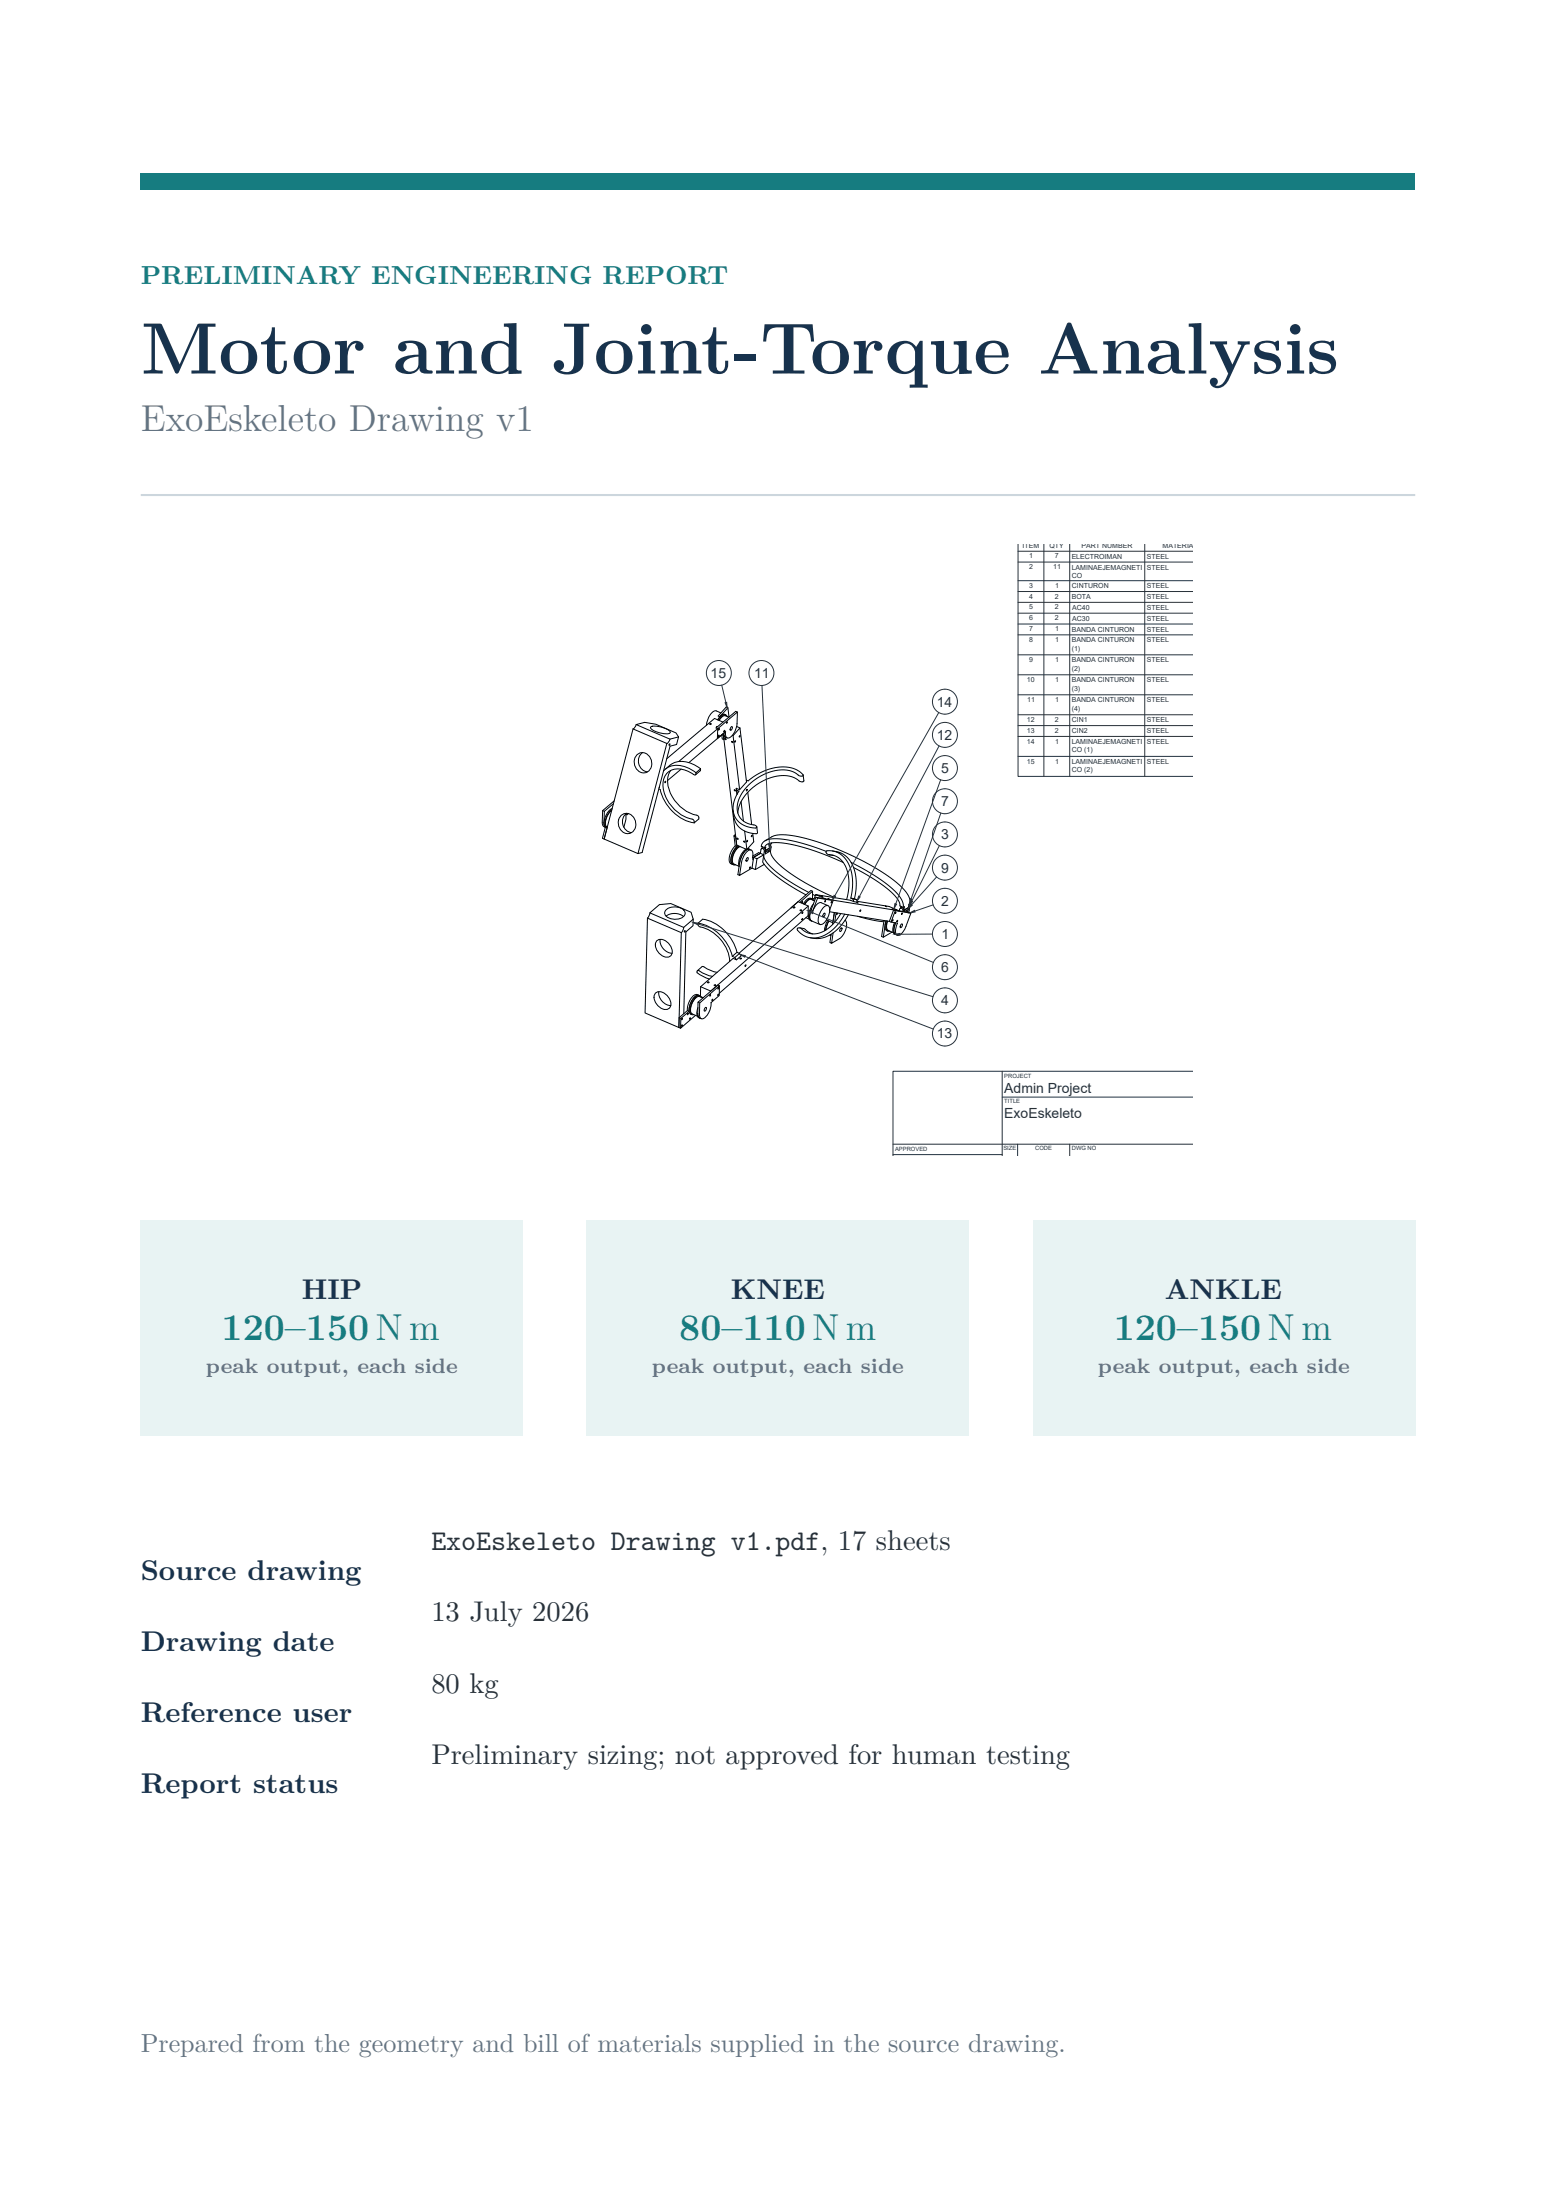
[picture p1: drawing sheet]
<svg xmlns="http://www.w3.org/2000/svg" width="210mm" height="297mm" viewBox="0 0 210 297" stroke-linecap="round" stroke-linejoin="round" font-family="sans-serif">
<path d="M19 23.4h172v2.2h-172z" fill="#167c80"/>
<path d="M19 66.8h172" fill="none" stroke="#ccd6dd" stroke-width=".28"/>
<!-- layer: Visible -->
<g fill="none" stroke="#000" stroke-width=".13">
<path d="M85.4 98.4l-3.9 14.9 4.6 1.9M85.4 98.4l4.6 2M85.9 97.8l-.3 .5-.2 .1M87.8 98.1a3 3 0 0 1 2.7 .7l-.1 .2a3 3 0 0 1-2.6-.7zM90.4 99.8l-.2 .5-.2 .1M91.6 99.5l-.3 1-.9 .2-3.7 14.4-.6 .1 3.9-14.8M91.6 99.5l-.4-.6-2.7-1.1-1.5-.3-1.1 .3 4.5 2M91.6 99.5l-1.2 .3M95.8 97.7h.2l-.1 .1zM96.7 96l.6 .2M96.7 96a1.42 1.42 0 0 0-1.2 1.2l-.2 .7M96.8 99.7h.1"/>
<path d="M96.9 98.1h-.2v.1M97 99.3h.1M97 99.3l-.1 .1zM97 98.4l.1 .1M97 98.4v.2zM97.2 96.8l1-1.3 .2 1.3M97.4 99.2l.1 .6 .2 .1-.1-.6 1.8 14.8 1.4 .6M97.4 99.2l.2 .1M97.6 99.1l.1 .3 .2 .1M97.6 97.5l-1.2-.5-6.4 5.4M97.7 99v.2l.2 .3M97.7 96.4l.1 .1"/>
<path d="M97.8 98.9h.1M97.8 98.9l-4.8 4.1M97.8 98.6v.2M97.8 98.6l-.1 .2zM97.8 96.5h.2M97.8 96.5a1.01 1.01 0 0 0-.9 .7M97.8 99.7l.2 .2zM97.9 96.5l-.2-.1-.5 .4M97.9 99.5l.2 .1M97.9 98.8a.58 .58 0 0 0 .5 .8 2.3 2.3 0 0 0 1.1-1.9v-1.6l-2.6 2.3-.1 1.3 1.1-.9M98.1 97.4v.2zM98.1 96.7l-.1-.1a.65 .65 0 0 0-.8 .3l-.2 .3"/>
<path d="M98.2 95.5l-.2-.1-1.1 1.3 .3 .1M98.4 96.8l-.5-.2a.91 .91 0 0 0-.8 .7M98.7 98.1h.1a.37 .37 0 0 1-.2 .5l-.1-.1zM98.8 99.3h.1M98.9 99.3l1-1 .9 7.3-1 1M98.9 99.3l.9 7.3M99.4 98.1l.5 .2M99.5 96.1l-.2-.1-2.7 2.3 .3 .1-5.3 4.4M99.8 99.3v.2zM81.3 111a.56 .56 0 0 0 .4 .7M81.3 109.4l.3 .1M82 111.6h-.3l-.4 1.6 .2 .1 .4-1.6-.2-.1"/>
<path d="M82.6 109.4a2.04 2.04 0 0 0-.8 2.2M82.6 109.3a2.36 2.36 0 0 0-.9 2.3M82.8 108.5l-1.2 1-.1 1.8 .2 .4a1.98 1.98 0 0 1 .7-2.4l.2-.2M82.9 108.1l-1.6 1.3v1.6M83.9 110a1.31 1.31 0 0 1 1.5 .2 1.31 1.31 0 0 1 .4 1.4 1.14 1.14 0 0 1-1.2 .9 1.14 1.14 0 0 1-1.1-.9 1.43 1.43 0 0 1 .4-1.6zM84.4 110.9l-.2 .8M84.6 109.8a1.46 1.46 0 0 0-.5 1.5 1.46 1.46 0 0 0 1.1 1.1M84.6 109.8v.2l-.2-.1 .1 .6-.1 .4M84.8 109.8l-.2 .2M86 101.8a1.31 1.31 0 0 1 1.5 .2 1.31 1.31 0 0 1 .4 1.4 1.14 1.14 0 0 1-1.1 .9 1.14 1.14 0 0 1-1.1-.9 1.43 1.43 0 0 1 .3-1.6zM86.7 101.6a1.46 1.46 0 0 0-.5 1.5 1.46 1.46 0 0 0 1.2 1.1M88.9 106.5l.2 .1a5.9 5.9 0 0 0 4.6 4.5"/>
<path d="M89 106.3h.1M89 106.2v.1M89.6 104.1a2.85 2.85 0 0 1 3.6-.2l.7 .4M89.8 105.5v.1l-.1 .1zM90.4 100.4l-.1 .2zM90.5 104a3.3 3.3 0 0 0 .2 3.6 5.1 5.1 0 0 0 3.4 2.5l.2 .3M91.9 103.8l-1.8 1.6M93.4 110.6l.3 .2v.3M93.9 104.3v.3h-.3a2.91 2.91 0 0 0-3.5-.3 2.72 2.72 0 0 0-.4 3 5.2 5.2 0 0 0 3.7 3.3M94.3 110.4v.2l-.6 .5M94.6 103.8l-.1 .3-.6 .5M94.6 103.8l-.7 .5"/>
<path d="M94.6 103.8a3.7 3.7 0 0 0-3.7-.8l-1.1 .8M98.6 116.6l.3 .1M98.8 100.1l.1 .2zM98.9 116.7l.1 .1M99 109.5l.2 1.4 .4 .6 .5 .5 .8 .4 1.2 .1 .1-.1-.1-.8M99.1 106.6l.2 .2zM99.2 100v.2zM99.2 114.2a2.41 2.41 0 0 0-.7 2.3l.1 .1M99.3 112.6l-.2 .2 .1 1.4 .3 .1-.2-1.4-.2-.1M99.4 106.4l.1 .8M99.4 106.7l.1 .5M99.5 114.3a2.41 2.41 0 0 0-.8 2.3l.2 .1"/>
<path d="M99.5 113.1l.1 .2zM99.6 114.2a2.37 2.37 0 0 0-.9 2.3l.2 .2M99.8 114.2a2.38 2.38 0 0 0-1 2.4l.2 .2 .3-.1M99.8 106.6l-.4-.2v.3l.3 .1-.4 .8-.3 .9-.1 .8 .2 .8 .5 .8 .8 .5 1 .3h.7v-.2l-.4-.1M99.9 114.3a2.06 2.06 0 0 0-1 2.2l.8 .5M100 108.2l.3 2.6M100.4 113.5l.1 .2zM100.5 112.2l.3 2.5M100.7 114.6a2.39 2.39 0 0 0-.9 2.4M100.8 106.6h.1l-.1 .2zM100.8 115.8h.2a.37 .37 0 0 1-.3 .5v-.1zM100.8 113.5v.1z"/>
<path d="M100.9 114.6h.1M100.9 107l.5 4.3M101 114.6l.2 .1M101.2 114.7l.2 .1M101.2 114.7a1.28 1.28 0 0 0-1.2 1l-.4 2.4 .2 .1M101.2 117v.2zM101.5 112.8l-.1 .2zM101.5 117.2l.4 .2M101.5 115.8a.85 .85 0 0 0-.2-1.1 1.92 1.92 0 0 0-1.2 1.8l-.3 1.7 1.7-1M101.6 112.5l.1 1.1-.9 1.1M101.7 115.9v.2M101.7 115.7l.5 .2"/>
<path d="M102.6 115.2l-.9 .5-.2 1.5M102.6 115.2l-.2-.1-.8 .5M102.6 115.2l-1.1 .6M102.8 114.6l.1-.1a.3 .3 0 0 1 .4 .3M102.8 114.6a.3 .3 0 0 1 .4 .3l-.1 .5-.5-.2zM102.9 114.3l-.1 .2M103.1 115.4v.5l.3 .5 1.3 1.3 2 1.4 2.4 1.4M103.1 115.4l-.2 1 .9 1.1 2.1 1.6 2.9 1.7M103.1 115.4l-.9 .5-.3 1.5 1.2-.7M103.2 114.4l.3-.4 .7-.2h1.2l1.2 .2 3.6 1 3.6 1.4M103.3 113.5l.9-.6 .7-.2h1l1.3 .1 1.6 .4 2.2 .7 4.2 1.7 3.6 2 1.4 .9 1.3 1.1 .8 .8 .4 .8 .1 .7-.1 .1-.1 .5M103.3 114.8l.6-.3v.2l-.7 .4z"/>
<path d="M103.4 114.8l-.1 .5 .5-.3-.2-.1M103.9 114.5l-.1 .5M104 114.1l.1 .3M104.1 114.4l-.1 .7 .2 .5 .6 .8 1.1 .9 2.9 2 3.9 1.9M104.1 113.8l-.1 .2-.1 .5-.6 .3v-.4h-.1l-.5-.2 .2-.4 .5-.4 .8-.2h1l1.5 .3 1.4 .3 3.4 1.1M108.3 104.8l-.4-.1-.7-.4-.7-.3-.7-.1-1.1 .1-1 .3-1 .4-.9 .7-.8 .6-.8 1-.5 .9-.2 .8v.8l.3 .7 .5 .6 .6 .4 .8 .2M108.3 104.8a.25 .25 0 0 0 0-.3 .25 .25 0 0 0-.2-.2l-.6-.4-.7-.2-.9-.2-.9 .1-1.9 .5-1.1 .5-1 .8-.3-.1M108.4 104.6l.1 .8M108.5 105.4a.61 .61 0 0 1-.8-.1l-.9-.5-1.2-.1-1.5 .3-1.2 .5-1.3 .8-1.1 1.1-.7 1.2-.2 1.2M111.8 115.4l.7 .1M112.3 114.9l1 .2 .6 .3 .7 .6 .5 .8 .3 1 .2 1.2-.1 1-.2 1.3-.5-.1 .2-1.3v-1.3l-.2-1.2-.3-.9-.5-.6-.6-.6-.7-.4-.8-.1a.26 .26 0 0 0-.4 .3l.2 .3 .9 .1 .7 .4 .5 .5 .4 .7 .3 1 .1 1-.1 1.2-.2 1.1M114.9 116.4l3 1.7 2.5 1.9 .8 .7 .4 .7 .3 .6v.5"/>
<path d="M115.2 117.1l2.9 1.7 1.9 1.4 1.2 1.2 .2 .5 .1 .4 .4 .2 .2-.1-.1 .5 .6-.4M87.7 123.2l1.3-1.1 1.5-.1 2.8 1.2 .3 .9-1.3 1.1zM87.7 123.2l-.3 .7M88.5 134.1a1.35 1.35 0 0 1 1.8 .7 .98 .98 0 0 1-.2 1.5 1.68 1.68 0 0 1-1.8-2zM88.7 127a1.35 1.35 0 0 1 1.8 .7 .98 .98 0 0 1-.2 1.5 1.68 1.68 0 0 1-1.8-2zM88.9 133.9a1.76 1.76 0 0 0 1.6 1.8M89.1 126.8a1.76 1.76 0 0 0 1.6 1.9M89.9 123.7a1.95 1.95 0 0 1 2.4 0M90 122.7a1.85 1.85 0 0 1 2.4 .4 .73 .73 0 0 1-.6 .9 1.76 1.76 0 0 1-2.1-.6l.1-.5zM91.6 138.7l.3 .1M91.7 137.4l.2 .1M91.9 125.9l-4.5-2-.3 12.9 4.5 1.9"/>
<path d="M91.9 125.9l-.3 12.8M92 138.4v.2zM92 137.5v.2zM92.3 125.2l-.4 .7M92.4 125.6v.2zM92.8 136.8v.2zM93 136.5a2.41 2.41 0 0 1 1.1-2.1h.2a1.59 1.59 0 0 0-1.2 1.4 .86 .86 0 0 0 .3 1.2M93.1 137.4v.2zM93.6 124.1l-.1 .9-.9 .8-.3 11M93.9 137.1l-2 1.7v-1.3l1.1-1-.2-.1-1.1 1-.1 1.3M94.2 136a1.01 1.01 0 0 0 .2 1.4M94.2 135.3l.2 .1"/>
<path d="M94.2 124.6v.3l.2 .2a5.3 5.3 0 0 1 4.1 4.7M94.2 124.6l.6-.5a6 6 0 0 1 4.7 4.5M94.2 124.6a6 6 0 0 1 4.6 4.5M94.4 136.9l.1 .4 .1 .2a.77 .77 0 0 0 .9-.5l.3-.7 .2-.9 1.1-1v-1.3l-2.7 2.3v1.5M94.4 137.4l.2 .1M94.5 134.4a.7 .7 0 0 0-1.1 .2 2.73 2.73 0 0 0-.6 1.8M94.6 133.2l-.1 1.3M94.6 134.6l.3 .1M94.6 134.6l-.1-.1a.87 .87 0 0 0-.9 .6 2.14 2.14 0 0 0-.4 1.8l.2 .1h.2M94.9 134.7l-.5-.2a1.17 1.17 0 0 0-1 1 1.17 1.17 0 0 0 0 1.4l.7 .3M95 130.5h-.3l-.6 .5M95 130.5l.7 .4 1.1 .4"/>
<path d="M95.2 136h.1a.37 .37 0 0 1-.2 .5l-.1-.1zM95.5 132.6h.1h.1l-.2 .1zM95.8 134.3v.2zM96.1 134.9v.2zM96.2 131.8l-1.1-.3-.8-.5-.2 .1v.2l.3 .2 1.3 .7M96.4 133h.1h.1l-.2 .1zM96.9 134.2v.2zM96.9 133.3v.2zM97.1 133.1l-.2-.1-2.7 2.3v1.8l.2 .3M99.4 129.6l.6-.6-.2-.3-.3-.1-.7 .5 .4 .2 .2 .3-.5-.2-4.3 3.8M99.7 128.7l8-7 1.4 .6v1.3l-12 10.5M99.8 128.7l-.6 .6"/>
<path d="M99.8 129.4l.2-.1 .1 .1-.2 .1zM100.6 130.3v.2zM106.8 122.5h.1M107.1 122.5l.1-.1 .1 .1-.2 .1zM107.2 122.5l-.1 .1M107.9 125.3l.7 .1 .5 .4 .6 .3M108 122.9l.1-.1 .1 .1-.2 .1zM108.3 121.7l-.1 .2zM108.3 124l-.1 .2zM108.3 123.1v.2zM108.8 123.9l.4 .2M109.1 122.3l-13.2 11.5-1.3-.6"/>
<path d="M109.4 121.3h.1M109.4 121.3a1.05 1.05 0 0 0-1 .7M109.5 122.7l-.2 .6a.88 .88 0 0 0 .3 1M109.6 121.3l.3 .1M109.7 120.7l.3 .2M109.7 120.3l-.3-.1-2.6 2.3M109.7 120.3l-.1 1.1M109.7 120.3l-1.8 1.5M109.7 121.5a.38 .38 0 0 0-.6 0l-.5 .6M109.8 122l-.6 1a1.18 1.18 0 0 0 .2 1.3h.1M109.9 121.6l-.4-.2a.95 .95 0 0 0-.9 .7M110.1 120.8l-.3 .8"/>
<path d="M110.1 121.1l.2 .1M110.8 120.9l.2 .1zM111.2 123.3h.1a.37 .37 0 0 1-.2 .5l-.1-.1zM111.2 122.4l.3-.2 .3 .1a1.53 1.53 0 0 1-.2 1.7 1.03 1.03 0 0 1-1 .8 1.53 1.53 0 0 1 .2-1.8zM111.4 121.6l-.1 .2zM111.5 124.2l.9 .4 .2-1.4-.2 1.6M111.7 124.3l-.3 .7-.1 .7M111.7 122.3l-.9-.4a1.39 1.39 0 0 0-1.1 1.1l.6-1.8 2.1 .4-.4 1.2M111.8 121.3l.2 .1zM111.8 124.3l-.3 .6-.1 .7M111.9 124.3l-.3 .6-.1 .6M112 123.1l8 1.3"/>
<path d="M112 126.2l.1 .1M112.2 126.1l-.2 1.1 .2 .1M112.2 121.7v.2zM112.3 121.5l9 1.5-1.3-.6-4.3-.7M112.4 121.6l-2.3-.5-.7 1.8a1.16 1.16 0 0 0 .1 1.4l1.2 .5M112.8 123.2l-.1 1.3M113 123.3l-.1 .2zM113.5 123.3l-.6 .9-.7 .8-1.2 .8-.8 .3h-.7l-.7-.3-.5-.3a.41 .41 0 0 0-.3-.2 .41 .41 0 0 0-.4 .2l.6 .6 .7 .4 1 .1 .8-.1 1-.5 .9-.6 .7-.9 .7-1.1M113.5 125.3h.1a.37 .37 0 0 1-.2 .5l-.1-.2zM114 124.2a1.7 1.7 0 0 1-.2 2l-.5 .5-1.1 .6 .2-1.4M114.5 123.5l-1.1 1.5-1.2 1.1-.8 .4-.6 .2h-.7l-.8-.1M114.8 121.2l.3 .2 .1 .3-.4-.2-4.7-.7 1.3 .5"/>
<path d="M115.1 121.4l.5 .1M115.3 121.3l.3 .2 .1 .3-.5-.1M115.6 121.8l.2 .1zM115.8 123.7l2 .5 1.5 .2M116.1 122.8v.2zM119.3 124.3l-.3 2.1 .2 .1M119.5 122.3l.2 .1zM119.7 124.3v.3a.94 .94 0 0 0 .2 1.1h.2M119.8 124.3a1.06 1.06 0 0 0 .1 1.3M119.8 125.7l-.1-.1a1.13 1.13 0 0 1-.1-1.3l-.4 2.2 1.2-.7M119.9 125.6l.7 .3M120 124.4l.3 .1"/>
<path d="M120.4 122.7l.2 .1zM120.5 124.2l-.1 .1zM120.6 122.8l.2 .1M120.7 124.6l-.2 .7a.68 .68 0 0 0 .4 .9M120.8 122.9l2.1 .4-.6 1.8a1.85 1.85 0 0 1-1.1 1.2 .69 .69 0 0 1-.3-1l.2-.7-.8-.1zM120.9 126.2l.2 .1M120.9 123.1l-.1 .2zM120.9 124.6l-.2 .8a.75 .75 0 0 0 .2 .8M121.1 124.3l-.1 .1zM121.4 123l.1-.4a.31 .31 0 0 1 .4 .4M121.5 122.6l.1-.1a.3 .3 0 0 1 .4 .4M121.6 122.4l-.1 .2"/>
<path d="M121.7 124.8l.1-.1a.37 .37 0 0 1-.3 .5v-.1zM121.7 123.3v.2zM122.1 122.8v.3l.5-.3v-.3l-.6 .4v.2M122.3 122.9l.2 .1-.2 .1M122.4 123.1h.1M122.6 122.5l-.1 .5M122.7 122.1l.1 .3-.2 .8M122.9 123.3l-2.3-.5-.6 1.6"/>
</g>
<!-- layer: Titleblock -->
<path d="M120.5 155.9h14.8M120.5 154.5h40.4M135.3 148.1h25.6M135.3 144.6v11.5M137.3 154.5v1.6M144.4 154.5v1.6M160.9 144.6h-40.4v11.5" fill="none" stroke="#25313c" stroke-width=".13"/>
<!-- layer: Parts Lists -->
<g fill="none" stroke="#25313c" stroke-width=".13">
<path d="M137.4 73.4v31.4h23.5M137.4 74.4h23.5M137.4 75.9h23.5M137.4 78.4h23.5M137.4 79.9h23.5M140.9 73.4v31.4M144.4 73.4v31.4M154.5 73.4v31.4M137.4 81.3h23.5M137.4 82.8h23.5M137.4 84.2h23.5M137.4 85.7h23.5"/>
<path d="M137.4 88.4h23.5M137.4 91.1h23.5M137.4 93.8h23.5M137.4 96.5h23.5M137.4 98h23.5M137.4 99.4h23.5M137.4 102.1h23.5"/>
</g>
<!-- layer: Balloons -->
<g fill="none" stroke="#25313c" stroke-width=".13">
<circle cx="97" cy="90.9" r="1.69"/>
<circle cx="102.8" cy="90.9" r="1.69"/>
<circle cx="127.5" cy="94.7" r="1.69"/>
<circle cx="127.5" cy="99.2" r="1.69"/>
<circle cx="127.5" cy="103.7" r="1.69"/>
<circle cx="127.5" cy="117.1" r="1.69"/>
<circle cx="127.5" cy="112.6" r="1.69"/>
<circle cx="127.5" cy="108.2" r="1.69"/>
<circle cx="127.5" cy="121.6" r="1.69"/>
<circle cx="127.5" cy="135" r="1.69"/>
<circle cx="127.5" cy="139.5" r="1.69"/>
<circle cx="127.5" cy="126.1" r="1.69"/>
<circle cx="127.5" cy="130.6" r="1.69"/>
</g>
<!-- layer: 0 -->
<g fill="#25313c" stroke="#25313c" stroke-width=".13">
<path d="M99.9 128.9l.7 .1-.1 .2z"/>
<path d="M120.8 126.1l.7-.1v.2z"/>
<path d="M93.5 124.5l.7 .1v.2z"/>
<path d="M122.8 123.2l.6-.3 .1 .2z"/>
<path d="M109.1 123l.6 .1v.2z"/>
<path d="M120.8 122l.2 .1-.3 .6z"/>
<path d="M122.9 122.1l.2 .1-.5 .5z"/>
<path d="M123 121.6l.2 .1-.4 .6z"/>
<path d="M122.9 121.3l.2 .1-.4 .6z"/>
<path d="M115.9 121l.2 .1-.4 .5z"/>
<path d="M112.6 120.9l.2 .1-.5 .5z"/>
<path d="M97.9 94.9l.2-.1v.7z"/>
<path d="M103.7 113.9h.2v.7z"/>
</g>
<g fill="none" stroke="#25313c" stroke-width=".13">
<path d="M97.4 92.5l.6 2.3M102.8 92.5l1 21.4M126.7 96.2l-14 24.7M126.4 118.4l-3.4 3.7M126.7 100.7l-10.7 20.3M126.8 114.2l-3.7 7.5M127 105.3l-6.1 16.7M127 109.8l-4 11.6M94.2 124.7l31.7 9.9M100.5 129.1l25.5 9.8M109.7 123.2l16.3 6.7M125.8 126.1h-4.3"/>
<path d="M125.9 122.2l-2.4 .8"/>
</g>
<g fill="#e8f3f3">
<path d="M19 164.8h51.6v29.1h-51.6z"/>
<path d="M79.2 164.8h51.6v29.1h-51.6z"/>
<path d="M139.4 164.8h51.6v29.1h-51.6z"/>
</g>
<text font-size="9.8" fill="#17324d" x="19" y="50.4">Motor and Joint-Torque Analysis</text>
<text font-size="5.1" fill="#647482" x="19" y="58.2">ExoEskeleto Drawing v1</text>
<g font-size="5.1" fill="#167c80">
<text x="29.9" y="180.9">120–150 Nm</text>
<text x="91.7" y="180.9">80–110Nm</text>
<text x="150.3" y="180.9">120–150 Nm</text>
</g>
<g font-size="3.8" fill="#17324d">
<text x="40.7" y="175.4">HIP</text>
<text x="98.6" y="175.4">KNEE</text>
<text x="157.2" y="175.4">ANKLE</text>
<text x="19" y="213.3">Source drawing</text>
<text x="19" y="222.8">Drawing date</text>
<text x="19" y="232.4">Reference user</text>
<text x="19" y="242">Report status</text>
</g>
<g font-size="3.8" fill="#25313c">
<text x="58.2" y="209.3">ExoEskeleto Drawing v1.pdf, 17 sheets</text>
<text x="58.2" y="218.9">13 July 2026</text>
<text x="58.2" y="228.5">80 kg</text>
<text x="58.2" y="238.1">Preliminary sizing; not approved for human testing</text>
</g>
<text font-size="3.5" fill="#167c80" x="19" y="38.4">PRELIMINARY ENGINEERING REPORT</text>
<text font-size="3.5" fill="#647482" x="19" y="277">Prepared from the geometry and bill of materials supplied in the source drawing.</text>
<g font-size="2.8" fill="#647482">
<text x="27.8" y="185.3">peak output, each side</text>
<text x="88" y="185.3">peak output, each side</text>
<text x="148.2" y="185.3">peak output, each side</text>
</g>
<g font-size="1.9" fill="#25313c">
<text x="95.9" y="91.5">15</text>
<text x="101.8" y="91.5">11</text>
<text x="126.4" y="95.4">14</text>
<text x="126.4" y="99.9">12</text>
<text x="127" y="104.4">5</text>
<text x="127" y="108.8">7</text>
<text x="127" y="113.3">3</text>
<text x="127" y="117.8">9</text>
<text x="127" y="122.3">2</text>
<text x="127" y="131.2">6</text>
<text x="127.1" y="126.8">1</text>
<text x="127" y="135.7">4</text>
<text x="126.4" y="140.2">13</text>
<text x="135.5" y="147.5">Admin Project</text>
<text x="135.5" y="150.9">ExoEskeleto</text>
</g>
<g font-size=".9" fill="#25313c">
<text x="138" y="74">ITEM</text>
<text x="138.9" y="76.8">2</text>
<text x="138.9" y="75.4">1</text>
<text x="141.6" y="74">QTY</text>
<text x="142.1" y="76.8">11</text>
<text x="142.4" y="75.4">7</text>
<text x="144.6" y="75.4">ELECTROIMAN</text>
<text x="144.6" y="76.9">LAMINAEJEMAGNETI</text>
<text x="146" y="74">PART NUMBER</text>
<text x="154.8" y="75.4">STEEL</text>
<text x="154.8" y="76.9">STEEL</text>
<text x="156.9" y="74">MATERIAL</text>
<text x="138.9" y="79.3">3</text>
<text x="138.9" y="82.3">5</text>
<text x="138.9" y="83.7">6</text>
<text x="138.9" y="80.8">4</text>
<text x="142.4" y="80.8">2</text>
<text x="142.4" y="82.3">2</text>
<text x="142.4" y="83.7">2</text>
<text x="142.4" y="79.3">1</text>
<text x="144.6" y="80.9">BOTA</text>
<text x="144.7" y="78">CO</text>
<text x="144.7" y="79.4">CINTURON</text>
<text x="144.7" y="82.3">AC40</text>
<text x="144.7" y="83.8">AC30</text>
<text x="154.8" y="79.4">STEEL</text>
<text x="154.8" y="80.9">STEEL</text>
<text x="154.8" y="82.3">STEEL</text>
<text x="154.8" y="83.8">STEEL</text>
<text x="138.9" y="85.2">7</text>
<text x="138.9" y="86.7">8</text>
<text x="138.9" y="89.4">9</text>
<text x="142.4" y="85.2">1</text>
<text x="142.4" y="86.7">1</text>
<text x="142.4" y="89.4">1</text>
<text x="144.6" y="85.3">BANDA CINTURON</text>
<text x="144.6" y="86.7">BANDA CINTURON</text>
<text x="144.6" y="89.4">BANDA CINTURON</text>
<text x="144.6" y="87.9">(1)</text>
<text x="154.8" y="85.3">STEEL</text>
<text x="154.8" y="86.7">STEEL</text>
<text x="154.8" y="89.4">STEEL</text>
<text x="138.6" y="92.1">10</text>
<text x="138.6" y="94.8">11</text>
<text x="142.4" y="92.1">1</text>
<text x="142.4" y="94.8">1</text>
<text x="144.6" y="92.1">BANDA CINTURON</text>
<text x="144.6" y="94.8">BANDA CINTURON</text>
<text x="144.6" y="90.6">(2)</text>
<text x="144.6" y="93.3">(3)</text>
<text x="144.6" y="96">(4)</text>
<text x="154.8" y="92.1">STEEL</text>
<text x="154.8" y="94.8">STEEL</text>
<text x="138.6" y="98.9">13</text>
<text x="138.6" y="97.5">12</text>
<text x="138.6" y="100.4">14</text>
<text x="142.4" y="97.5">2</text>
<text x="142.4" y="98.9">2</text>
<text x="142.4" y="100.4">1</text>
<text x="144.6" y="100.4">LAMINAEJEMAGNETI</text>
<text x="144.7" y="97.5">CIN1</text>
<text x="144.7" y="99">CIN2</text>
<text x="144.7" y="101.6">CO (1)</text>
<text x="154.8" y="97.5">STEEL</text>
<text x="154.8" y="99">STEEL</text>
<text x="154.8" y="100.4">STEEL</text>
<text x="138.6" y="103.1">15</text>
<text x="142.4" y="103.1">1</text>
<text x="144.6" y="103.1">LAMINAEJEMAGNETI</text>
<text x="144.7" y="104.3">CO (2)</text>
<text x="154.8" y="103.1">STEEL</text>
</g>
<g font-size=".8" fill="#25313c">
<text x="135.5" y="145.5">PROJECT</text>
<text x="135.5" y="149">TITLE</text>
<text x="120.8" y="155.5">APPROVED</text>
<text x="135.4" y="155.3">SIZE</text>
<text x="139.7" y="155.3">CODE</text>
<text x="144.7" y="155.3">DWG NO</text>
</g>
</svg>
